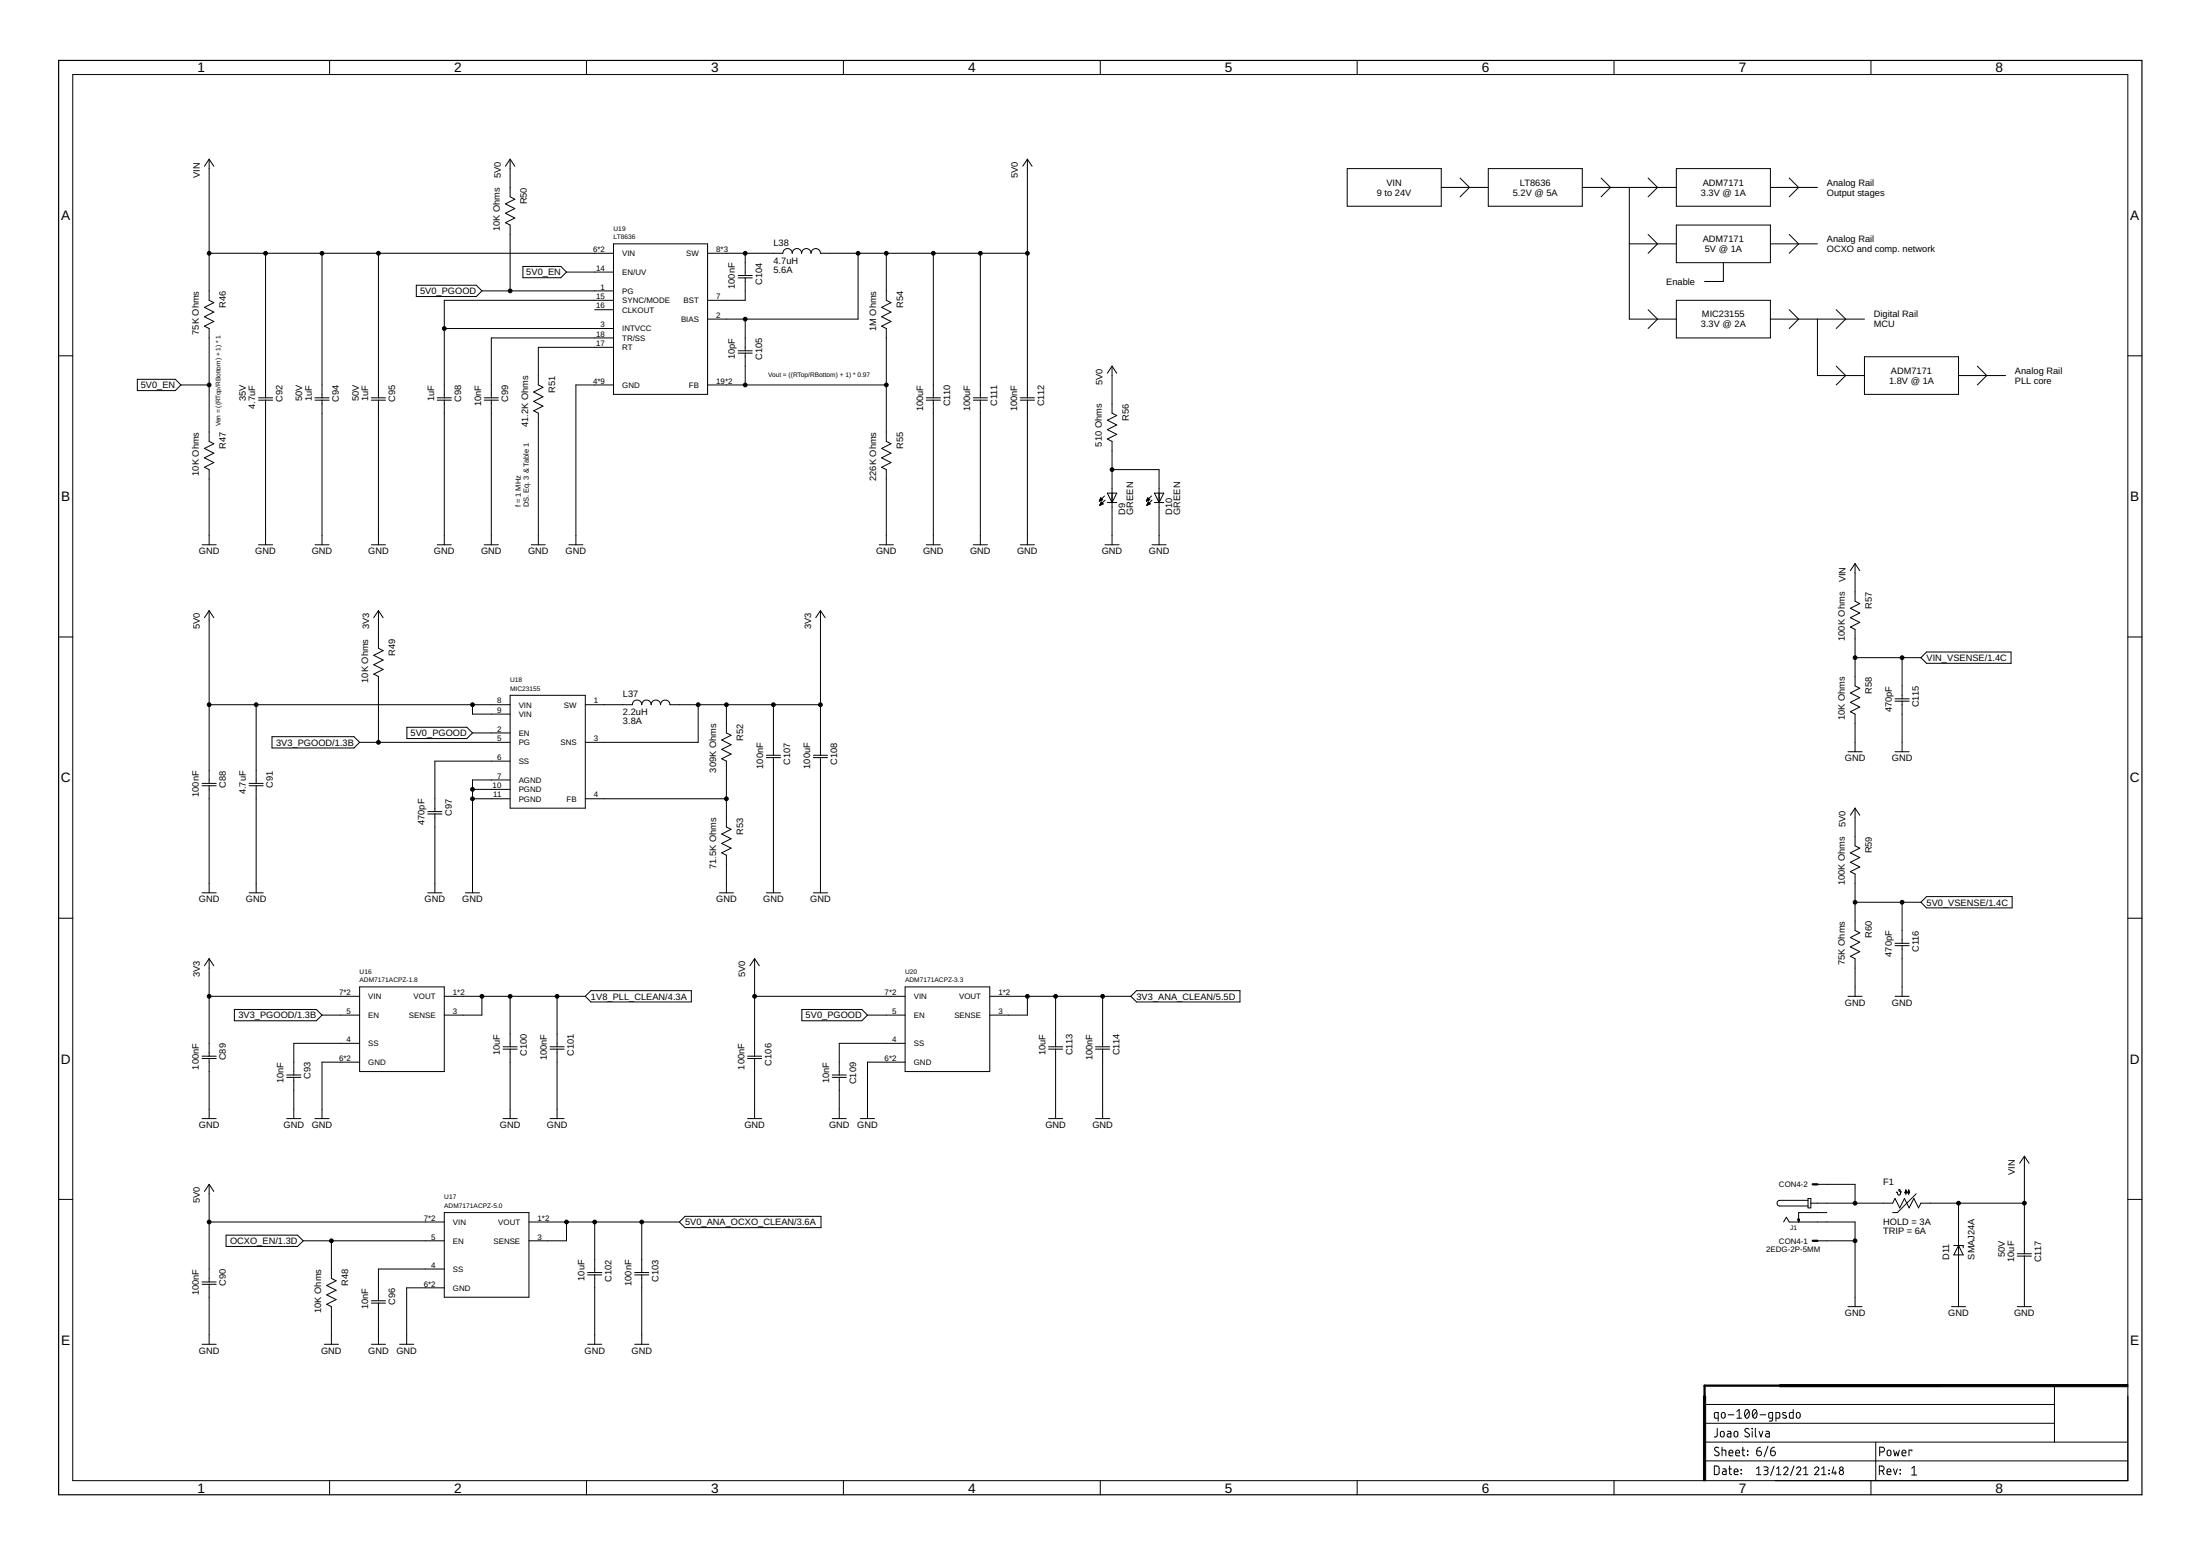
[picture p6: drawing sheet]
<svg xmlns="http://www.w3.org/2000/svg" width="594mm" height="420mm" viewBox="0 0 594 420" stroke-linecap="round" stroke-linejoin="round" font-family="sans-serif">
<g fill="none" stroke="#000" stroke-width=".27">
<path d="M89 16.3v3.8M158.4 16.3v3.8M227.8 16.3v3.8M297.1 16.3v3.8M366.5 16.3v3.8M435.8 16.3v3.8M505.2 16.3v3.8M19.6 20.1h555v379.7h-555zM56.5 43v38.1l1.2 .6-2.5 1.3 2.5 1.3-2.5 1.2 2.5 1.3-2.5 1.3 1.3 .6v30.5l1.2 .6-2.5 1.3 2.5 1.3-2.5 1.2 2.5 1.3-2.5 1.3 1.3 .6v20.3M56.5 43l1.2 1.9M56.5 43l-1.3 1.9M137.8 43v10.1l1.2 .7-2.5 1.3 2.5 1.2-2.5 1.3 2.5 1.3-2.5 1.2 1.3 .7v17.7"/>
<path d="M137.8 43l1.2 1.9M137.8 43l-1.3 1.9M277.4 43l1.3 1.9M277.4 43l-1.2 1.9M277.4 43v64.4M363.8 45.5h25.4v10.2h-25.4zM389.2 50.6h12.7M394.3 48.1l2.5 2.5-2.5 2.5M401.9 45.5h25.4v10.2h-25.4zM427.3 50.6h25.4M432.4 48.1l2.5 2.5-2.5 2.5M440 50.6v35.6h12.7"/>
<path d="M445.1 48.1l2.5 2.5-2.5 2.5M452.7 45.5h25.4v10.2h-25.4zM478.1 50.6h12.7M483.2 48.1l2.5 2.5-2.5 2.5M56.5 68.4h109.2M71.7 68.4v39M87 68.4v39M102.2 68.4v39M112.4 77h16.2l1.5 1.5-1.5 1.6h-16.2zM130.1 78.5h35.6M141.2 71.9h10.2l1.6 1.6-1.6 1.5h-10.2zM153 73.5h12.7"/>
<path d="M165.7 65.8h25.4v40.7h-25.4zM191.1 68.4h20.3a1.27 1.27 0 0 1 1.3-1.3 1.27 1.27 0 0 1 1.2 1.3 1.27 1.27 0 0 1 1.3-1.3 1.27 1.27 0 0 1 1.3 1.3 1.27 1.27 0 0 1 1.2-1.3 1.27 1.27 0 0 1 1.3 1.3 1.27 1.27 0 0 1 1.3-1.3 1.27 1.27 0 0 1 1.3 1.3h55.8M199.3 75h3.8M199.3 74.4h3.8M201.2 75v6.1h-10.1M201.2 68.4v6M231.7 68.4v17.8h-40.6M239.3 68.4v12.7l1.3 .6-2.5 1.3 2.5 1.3-2.5 1.2 2.5 1.3-2.5 1.3 1.2 .6v30.5l1.3 .6-2.5 1.3 2.5 1.3-2.5 1.2 2.5 1.3-2.5 1.3 1.2 .6v20.3M252 68.4v39M264.7 68.4v39M440 65.8h12.7M445.1 63.3l2.5 2.5-2.5 2.6"/>
<path d="M452.7 60.8h25.4v10.1h-25.4zM465.4 70.9v5.1h-5.1M478.1 65.8h12.7M483.2 63.3l2.5 2.5-2.5 2.6M15.8 96.1h3.8M120 88.7h45.7M160.6 83.6h5.1M165.7 91.2h-33v16.2M165.7 81.1h-45.7v26.3M165.7 93.8h-20.3v10.1l1.2 .7-2.5 1.3 2.5 1.2-2.5 1.3 2.5 1.3-2.5 1.2 1.3 .7v35.5M199.3 94.7h3.8M199.3 95.4h3.8"/>
<path d="M201.2 86.2v8.5M201.2 95.4v8.5M300.3 98.9v12.7l1.3 .6-2.6 1.3 2.6 1.2-2.6 1.3 2.6 1.3-2.6 1.3 1.3 .6v27.9M300.3 98.9l1.3 1.9M300.3 98.9l-1.3 1.9M445.1 83.6l2.5 2.6-2.5 2.5M452.7 81.1h25.4v10.1h-25.4zM478.1 86.2h25.4M483.2 83.6l2.5 2.6-2.5 2.5M490.8 86.2v15.2h12.7M495.9 83.6l2.5 2.6-2.5 2.5M495.9 98.9l2.5 2.5-2.5 2.5"/>
<path d="M503.5 96.3h25.4v10.2h-25.4zM534 98.9l2.5 2.5-2.5 2.5M574.6 96.1h3.8M37.1 102.4h10.2l1.6 1.5-1.6 1.6h-10.2zM48.9 103.9h7.6M69.8 107.4h3.8M69.8 108.1h3.8M71.7 108.1v39M85 107.4h3.9M85 108.1h3.9M87 108.1v39M100.3 107.4h3.8"/>
<path d="M100.3 108.1h3.8M102.2 108.1v39M118.1 107.4h3.8M118.1 108.1h3.8M120 108.1v39M130.8 107.4h3.8M130.8 108.1h3.8M132.7 108.1v39M165.7 103.9h-10.2v43.2M191.1 103.9h48.2M250.1 107.4h3.8M250.1 108.1h3.8"/>
<path d="M252 108.1v39M262.8 107.4h3.8M262.8 108.1h3.8M264.7 108.1v39M275.5 107.4h3.8M275.5 108.1h3.8M277.4 108.1v39M528.9 101.4h12.7M296.9 135.2h.2M296.9 135.1h.4M297 136.4h.1M297 135h.6"/>
<path d="M297.1 134.9h.6M297.1 136.3h.2M297.1 134.7h.5M297.1 136.2h.5M297.2 134.6h.2M297.2 136.1h.7M297.2 134.5h.1M297.2 136h.6M297.2 134.4l.6 .5-.9 .4zM297.3 135.8h.3M297.3 135.7h.2M297.4 135.6l-.4 .8"/>
<path d="M297.4 135.6l.5 .5M297.4 135.6h.1M297.9 136.1l-.9 .3M298.3 133.9l-1.4 1.4M298.4 135.1l-1.4 1.3M299 133.2h2.6l-1.3 2.5zM299 135.7h2.6M300.3 126.8h12.7v20.3M309.6 135.2h.2M309.6 135.1h.4M309.7 136.4h.1M309.7 135h.6"/>
<path d="M309.8 134.9h.6M309.8 136.3h.2M309.8 134.7h.5M309.8 136.2h.5M309.9 134.6h.2M309.9 136.1h.7M309.9 134.5h.1M309.9 136h.6M309.9 134.4l.6 .5-.9 .4zM310 135.8h.3M310 135.7h.2M310 135.6h.1"/>
<path d="M310.1 135.6l-.4 .8M310.1 135.6l.5 .5M310.6 136.1l-.9 .3M311 133.9l-1.4 1.4M311.1 135.1l-1.4 1.3M311.7 135.7h2.6M311.7 133.2h2.6l-1.3 2.5zM54.6 147.1h3.8M69.8 147.1h3.8M85 147.1h3.9M100.3 147.1h3.8M118.1 147.1h3.8"/>
<path d="M130.8 147.1h3.8M143.5 147.1h3.8M153.6 147.1h3.8M237.4 147.1h3.8M250.1 147.1h3.8M262.8 147.1h3.8M275.5 147.1h3.8M298.4 147.1h3.8M311.1 147.1h3.8M500.9 152.2v10.1l1.3 .7-2.5 1.3 2.5 1.2-2.5 1.3 2.5 1.3-2.5 1.2 1.2 .7v15.2l1.3 .6-2.5 1.3 2.5 1.3-2.5 1.3 2.5 1.2-2.5 1.3 1.2 .6v10.2M500.9 152.2l1.3 1.9M500.9 152.2l-1.2 1.9"/>
<path d="M15.8 172h3.8M56.5 164.9v46.6M56.5 164.9l1.2 1.9M56.5 164.9l-1.3 1.9M102.2 164.9v10.1l1.3 .7-2.6 1.3 2.6 1.2-2.6 1.3 2.6 1.3-2.6 1.2 1.3 .7v17.7M102.2 164.9l1.3 1.9M102.2 164.9l-1.3 1.9M221.6 164.9v39M221.6 164.9l1.2 1.9M221.6 164.9l-1.3 1.9M500.9 177.6h17.8M513.6 177.6v11.1"/>
<path d="M520.2 176.1h22.9v3h-22.9l-1.5-1.5zM574.6 172h3.8M56.5 190.3h81.3M69.2 190.3v21.2M73.4 198.9h22.2l1.5 1.5-1.5 1.6h-22.2zM109.9 196.4h16.2l1.5 1.5-1.5 1.5h-16.2zM127.6 197.9h10.2M127.6 190.3v2.5h10.2M137.8 187.7h20.3v30.5h-20.3zM158.1 190.3h12.7a1.27 1.27 0 0 1 1.2-1.3 1.27 1.27 0 0 1 1.3 1.3 1.27 1.27 0 0 1 1.3-1.3 1.27 1.27 0 0 1 1.2 1.3 1.27 1.27 0 0 1 1.3-1.3 1.27 1.27 0 0 1 1.3 1.3 1.27 1.27 0 0 1 1.2-1.3 1.27 1.27 0 0 1 1.3 1.3h40.7M188.5 190.3v10.1h-30.4M196.2 190.3v7.6l1.2 .6-2.5 1.3 2.5 1.3-2.5 1.3 2.5 1.2-2.5 1.3 1.3 .6v17.8l1.2 .6-2.5 1.3 2.5 1.3-2.5 1.3 2.5 1.2-2.5 1.3 1.3 .6v10.2"/>
<path d="M208.9 190.3v13.6M511.7 188.7h3.8M511.7 189.3h3.8M513.6 189.3v13.7M54.6 211.5h3.8M54.6 212.2h3.8M56.5 212.2v28.9M67.3 211.5h3.8M67.3 212.2h3.8M69.2 212.2v28.9M97.1 200.4h40.7M115.5 219.2h3.8"/>
<path d="M115.5 219.8h3.8M117.4 219.8v21.3M127.6 213.1h10.2M127.6 215.7h10.2M137.8 210.6h-10.2v30.5M137.8 205.5h-20.4v13.7M158.1 215.7h38.1M206.9 203.9h3.9M206.9 204.6h3.9M208.9 204.6v36.5M219.6 203.9h3.9M219.6 204.6h3.9"/>
<path d="M221.6 204.6v36.5M499 203h3.8M500.9 218.2v10.2l1.3 .6-2.5 1.3 2.5 1.3-2.5 1.2 2.5 1.3-2.5 1.3 1.2 .6v15.2l1.3 .7-2.5 1.3 2.5 1.2-2.5 1.3 2.5 1.3-2.5 1.2 1.2 .7v10.1M500.9 218.2l1.3 1.9M500.9 218.2l-1.2 1.9M511.7 203h3.8M15.8 247.9h3.8M54.6 241.1h3.8M56.5 258.9v26.3M56.5 258.9l1.2 1.9M56.5 258.9l-1.3 1.9M67.3 241.1h3.8"/>
<path d="M115.5 241.1h3.8M125.7 241.1h3.8M194.2 241.1h3.9M203.8 258.9v26.3M203.8 258.9l1.2 1.9M203.8 258.9l-1.3 1.9M206.9 241.1h3.9M219.6 241.1h3.9M500.9 243.6h17.8M511.7 254.7h3.8M511.7 255.4h3.8M513.6 243.6v11.1"/>
<path d="M513.6 255.4v13.6M520.2 242.1h23.1v3.1h-23.1l-1.5-1.6zM574.6 247.9h3.8M56.5 269h40.6M63.3 272.6h22.1l1.6 1.5-1.6 1.5h-22.1zM87 274.1h10.1M97.1 266.5h22.9v22.8h-22.9zM120 269h38.1M130.1 269v5.1h-10.1M137.8 269v13.7M150.4 269v13.7M159.6 267.5h27.1v3.1h-27.1l-1.5-1.6z"/>
<path d="M203.8 269h40.6M216.5 272.6h16.2l1.6 1.5-1.6 1.5h-16.2zM234.3 274.1h10.1M244.4 266.5h22.9v22.8h-22.9zM267.3 269h38.1M277.4 269v5.1h-10.1M285.1 269v13.7M297.8 269v13.7M306.9 267.5h27.9v3.1h-27.9l-1.5-1.6zM499 269h3.8M511.7 269h3.8M54.6 285.2h3.8"/>
<path d="M54.6 285.8h3.8M56.5 285.8v16.2M77.4 290.3h3.8M77.4 290.9h3.8M79.3 290.9v11.1M97.1 286.8h-10.1v15.2M97.1 281.7h-17.8v8.6M135.8 282.7h3.9M135.8 283.3h3.9M137.8 283.3v18.7M148.5 282.7h3.8M148.5 283.3h3.8"/>
<path d="M150.4 283.3v18.7M201.9 285.2h3.8M201.9 285.8h3.8M203.8 285.8v16.2M224.7 290.3h3.8M224.7 290.9h3.8M226.6 290.9v11.1M244.4 286.8h-10.1v15.2M244.4 281.7h-17.8v8.6M283.1 282.7h3.9M283.1 283.3h3.9M285.1 283.3v18.7"/>
<path d="M295.8 282.7h3.9M295.8 283.3h3.9M297.8 283.3v18.7M54.6 302h3.8M56.5 319.8v26.4M56.5 319.8l1.2 1.9M56.5 319.8l-1.3 1.9M77.4 302h3.8M85 302h3.9M135.8 302h3.9M148.5 302h3.8M201.9 302h3.8"/>
<path d="M224.7 302h3.8M232.3 302h3.9M283.1 302h3.9M295.8 302h3.9M490.8 319.8h10.1v5.1M546.7 312.2v26.3M546.7 312.2l1.2 1.9M546.7 312.2l-1.3 1.9M15.8 323.9h3.8M56.5 330h63.5M61 333.5h19.3l1.6 1.5-1.6 1.6h-19.3zM81.9 335h38.1"/>
<path d="M89.5 335v10.2l1.3 .6-2.6 1.3 2.6 1.3-2.6 1.3 2.6 1.2-2.6 1.3 1.3 .6v10.2M120 327.4h22.8v22.9h-22.8zM142.8 330h40.7M153 330v5h-10.2M160.6 330v13.6M173.3 330v13.6M185 328.4h36.7v3.1h-36.7l-1.5-1.5zM481.6 330l.8-1.3 .8 1.3h17.7v22.8M485.4 329.2h.5l-.2 .8zM485.5 329.3h.4M485.5 329.4h.4M485.6 329.6h.2"/>
<path d="M485.6 329.7h.2M485.6 329.8h.2M485.7 329.9h.1M488.2 324.1h-7.6a.76 .76 0 0 0-.8 .8 .76 .76 0 0 0 .8 .7h7.6M488.2 323.6h.8v2.6h-.8zM489 324.9h22.1l.6-1.3 1.3 2.6 1.3-2.6 1.2 2.6 1.3-2.6 1.3 2.6 .6-1.3h28M490.8 335h10.1M493.3 327.4h-7.6v2.6M513.5 321.8a.45 .45 0 0 1-.6 0 .45 .45 0 0 1 0-.6 .89 .89 0 0 1-.2 1.5l-.3-.7h-.3M514.4 322h.5M514.5 321.8h.3M514.5 321.7h.3"/>
<path d="M514.6 321.6h.1M514.6 321.5h.1M514.6 321.3v1.3M514.6 321.3l.3 .8h-.5zM514.6 321.4h.1M515.2 322h.4M515.2 321.8h.4M515.3 321.7h.2M515.3 321.6h.2M515.4 321.5h.1M515.4 321.3v1.3M515.4 321.3l.3 .8h-.5z"/>
<path d="M515.4 321.4h.1M517.4 322.3l-5 5.1h-1.3M527.6 336.3h2.5v.7M528.9 324.9v27.9M528.9 336.3l1.2 2.6h-2.5zM544.7 338.5h3.9M544.7 339.2h3.9M546.7 339.2v13.6M574.6 323.9h3.8M54.6 346.2h3.8M54.6 346.8h3.8M56.5 346.8v16.2"/>
<path d="M100.3 351.2h3.8M100.3 351.9h3.8M102.2 351.9v11.1M120 342.7h-17.8v8.5M120 347.7h-10.2v15.3M158.7 343.6h3.8M158.7 344.3h3.8M160.6 344.3v18.7M171.4 343.6h3.8M171.4 344.3h3.8M173.3 344.3v18.7M499 352.8h3.8"/>
<path d="M527 352.8h3.8M544.7 352.8h3.9M54.6 363h3.8M87.6 363h3.8M100.3 363h3.8M107.9 363h3.8M158.7 363h3.8M171.4 363h3.8M460.3 379.2h94.5M554.8 374.2v15.2M89 399.8v3.8M158.4 399.8v3.8"/>
<path d="M227.8 399.8v3.8M297.1 399.8v3.8M366.5 399.8v3.8M435.8 399.8v3.8M460.3 394.5h114.3M460.3 389.4h114.3M460.3 384.3h94.5M462.9 395.9h.9l.4 .4v1.4l-.4 .5h-.9zM463.7 385.7v2l-.2 .2-.6 .1M464 382.9h-.8l-.2-.2v-1.1l.2-.2h.8v2.3M464.1 391a.58 .58 0 0 0-.9-.1 .58 .58 0 0 0 .1 .9l.7 .3a.54 .54 0 0 1 .2 .8 .54 .54 0 0 1-.8 .2l-.5-.3M464.7 386.7l.5-.2a.92 .92 0 0 1 .1 1.5h-.3l-.4-.3z"/>
<path d="M464.9 381.6l.5-.2a.92 .92 0 0 1 .2 1.5l-.7-.1zM465 391.6l.9 .1 .1 1.4M465 390.8v2.3M465.2 396.6l.7 .1 .2 .2v1.3h-.6a.46 .46 0 0 1-.4-.5 .46 .46 0 0 1 .4-.4h.6M466.5 386.5h.7l.2 .2v1.3h-.6a.46 .46 0 0 1-.4-.4 .46 .46 0 0 1 .4-.5h.6M466.6 382h1.6M466.8 396.6h.8M466.9 392.3h1a.54 .54 0 0 0-.3-.7 .54 .54 0 0 0-.7 .5l.1 .9 .9 .1M467.1 395.9v1.9l.1 .3 .4 .1M468.3 397.4h1a.54 .54 0 0 0-.3-.7 .54 .54 0 0 0-.7 .5l.1 .9 .9 .1M468.4 386.7l.5-.2a.92 .92 0 0 1 .1 1.5l-.6-.1zM468.7 392.3h1.1a.54 .54 0 0 0-.4-.7 .54 .54 0 0 0-.7 .5l.1 .9 1 .1"/>
<path d="M469 382.9h1.3M469 381.1l.6-.5v2.3M470.1 397.9l.2 .1zM470.1 396.8l.2 .2zM470.4 391.6h.7M470.6 390.8v2.1l.5 .2M471.4 380.8a.62 .62 0 0 1 .7-.1 .62 .62 0 0 1 .3 .8 .99 .99 0 0 1-.8 1.4 1.62 1.62 0 0 1-.2-2.1zM471.9 391.8l.1 .1zM471.9 392.8l.1 .1zM472.3 381.1l-1.1 1.3M472.3 385.9a.58 .58 0 0 0-.9-.1 .58 .58 0 0 0 0 .9l.7 .4a.58 .58 0 0 1 .1 .8 .58 .58 0 0 1-.9 0l-.2-.2M473.1 385.7l.1 .1z"/>
<path d="M473.2 386.5v1.5M473.5 380.8a.61 .61 0 0 1 .7-.1 .61 .61 0 0 1 .3 .8 .99 .99 0 0 1-.8 1.4 1.62 1.62 0 0 1-.2-2.1zM474 385.7v1.9l.4 .4M474.3 381.1l-1 1.3M474.3 396.6l.6-.5v2.1M474.3 398.2h1.2M474.4 391.8h.7a.66 .66 0 0 1 .6 .7 .66 .66 0 0 1-.7 .6 .66 .66 0 0 1-.6-.6zM475 386.5l.5 1.5 .5-1.5M475.3 382h1.5M475.4 390.8l-.7 .3-.3 .7M476.3 396.1h.7a.48 .48 0 0 1 .5 .5 .48 .48 0 0 1-.5 .4h-.5M476.9 397a.58 .58 0 0 1 .5 .6 .58 .58 0 0 1-.5 .6h-.6"/>
<path d="M476.9 386.5h.6l.3 .2v1.3h-.6a.46 .46 0 0 1-.5-.4 .46 .46 0 0 1 .5-.5h.6M477.4 390.5l-1 2.9M478.1 391.8h.8a.65 .65 0 0 1 .5 .7 .65 .65 0 0 1-.6 .6 .65 .65 0 0 1-.7-.6zM478.7 382.9h-.8l-.3-.2v-1.1l.3-.2h.8v1.9l-.3 .4h-.6M479.1 395.9l-1 2.5M479.2 390.8l-.8 .3-.3 .7M479.6 382.9h.8l.2-.2v-1.1l-.2-.2h-.8v2.3M479.7 398.2h1.2M479.7 396.6l.6-.5v2.1M481.7 396.6a.58 .58 0 0 1 .8-.5 .58 .58 0 0 1 .2 .9l-1 1.2h1.1M482.3 381.5l-.7-.1-.2 .4 .9 .6 .1 .4h-1M484.2 380.6v2.3h-.8l-.2-.2v-1.1l.2-.2h.8"/>
<path d="M484.4 395.9l-.9 2.5M485.1 396.6a.58 .58 0 0 1 .9-.5 .58 .58 0 0 1 .1 .9l-1 1.2h1.2M485.2 381.6l.5-.2a.92 .92 0 0 1 .2 1.5h-.4l-.4-.3zM487 398.2h1.2M487 396.6l.6-.5v2.1M490 396.6a.58 .58 0 0 1 .8-.5 .58 .58 0 0 1 .2 .9l-1 1.2h1.2M491.9 398.2h1.2M491.9 396.6l.6-.5v2.1M493.8 397.9l.2 .1zM493.8 397l.2 .1zM495.2 396.1l-.5 1.6h1.2M495.6 397.3v.9"/>
<path d="M505.2 399.8v3.8M506.5 389.4v10.4M507.5 397.2h.6a.65 .65 0 0 0 .7-.7 .65 .65 0 0 0-.7-.6h-.6v2.3M507.6 392.1h.6a.65 .65 0 0 0 .7-.7 .65 .65 0 0 0-.7-.6h-.6v2.3M508.3 397.2l.5 1M509.6 397.4h1a.54 .54 0 0 0-.4-.7 .54 .54 0 0 0-.6 .5l.1 .9 .9 .1M509.7 391.7l.3-.1 .5 .1 .1 .9a.52 .52 0 0 1-.5 .5 .52 .52 0 0 1-.5-.5zM511.3 396.6l.5 1.6 .5-1.6M511.3 391.6l.4 1.5 .4-1 .4 1 .4-1.5M513.1 396.8l.1 .2zM513.1 397.9l.1 .1zM513.6 392.3h1a.54 .54 0 0 0-.3-.7 .54 .54 0 0 0-.7 .5l.1 .9 .9 .1"/>
<path d="M516.2 396.5l.7-.5v2.3M516.2 398.3h1.3M516.3 391.8v-.2h-.8v1.5"/>
<circle cx="497.2" cy="397.6" r=".58"/>
<circle cx="497.2" cy="396.6" r=".47"/>
</g>
<path d="M15.8 16.3h562.6v387.3h-562.6z" fill="none" stroke="#000" stroke-width=".32"/>
<path d="M460 377h.6v22.8h-.6zM480.6 373.9h94v.6h-94z" fill="#000" stroke="#000" stroke-width=".27"/>
<path d="M489.5 319.8h1.3M489.5 335h1.3M523.8 374.2h-63.5v3.8" fill="none" stroke="#000" stroke-width=".61"/>
<g fill="#000" stroke="#000" stroke-width=".27">
<circle cx="56.5" cy="68.4" r=".51"/>
<circle cx="71.7" cy="68.4" r=".51"/>
<circle cx="87" cy="68.4" r=".51"/>
<circle cx="102.2" cy="68.4" r=".51"/>
<circle cx="137.8" cy="78.5" r=".51"/>
<circle cx="201.2" cy="68.4" r=".51"/>
<circle cx="231.7" cy="68.4" r=".51"/>
<circle cx="239.3" cy="68.4" r=".51"/>
<circle cx="252" cy="68.4" r=".51"/>
<circle cx="264.7" cy="68.4" r=".51"/>
<circle cx="277.4" cy="68.4" r=".51"/>
<circle cx="120" cy="88.7" r=".51"/>
<circle cx="201.2" cy="86.2" r=".51"/>
<circle cx="56.5" cy="103.9" r=".51"/>
<circle cx="201.2" cy="103.9" r=".51"/>
<circle cx="239.3" cy="103.9" r=".51"/>
<circle cx="300.3" cy="126.8" r=".51"/>
<circle cx="500.9" cy="177.6" r=".51"/>
<circle cx="513.6" cy="177.6" r=".51"/>
<circle cx="56.5" cy="190.3" r=".51"/>
<circle cx="69.2" cy="190.3" r=".51"/>
<circle cx="127.6" cy="190.3" r=".51"/>
<circle cx="188.5" cy="190.3" r=".51"/>
<circle cx="196.2" cy="190.3" r=".51"/>
<circle cx="208.9" cy="190.3" r=".51"/>
<circle cx="221.6" cy="190.3" r=".51"/>
<circle cx="102.2" cy="200.4" r=".51"/>
<circle cx="127.6" cy="213.1" r=".51"/>
<circle cx="127.6" cy="215.7" r=".51"/>
<circle cx="196.2" cy="215.7" r=".51"/>
<circle cx="500.9" cy="243.6" r=".51"/>
<circle cx="513.6" cy="243.6" r=".51"/>
<circle cx="56.5" cy="269" r=".51"/>
<circle cx="130.1" cy="269" r=".51"/>
<circle cx="137.8" cy="269" r=".51"/>
<circle cx="150.4" cy="269" r=".51"/>
<circle cx="203.8" cy="269" r=".51"/>
<circle cx="277.4" cy="269" r=".51"/>
<circle cx="285.1" cy="269" r=".51"/>
<circle cx="297.8" cy="269" r=".51"/>
<circle cx="56.5" cy="330" r=".51"/>
<circle cx="89.5" cy="335" r=".51"/>
<circle cx="153" cy="330" r=".51"/>
<circle cx="160.6" cy="330" r=".51"/>
<circle cx="173.3" cy="330" r=".51"/>
<circle cx="500.9" cy="324.9" r=".51"/>
<circle cx="500.9" cy="335" r=".51"/>
<circle cx="528.9" cy="324.9" r=".51"/>
<circle cx="546.7" cy="324.9" r=".51"/>
</g>
<g font-size="3.7">
<text x="53.3" y="19.5">1</text>
<text x="122.7" y="19.5">2</text>
<text x="192" y="19.5">3</text>
<text x="261.4" y="19.5">4</text>
<text x="330.8" y="19.5">5</text>
<text x="400.2" y="19.5">6</text>
<text x="469.5" y="19.5">7</text>
<text x="538.9" y="19.5">8</text>
<text x="16.5" y="59.4">A</text>
<text x="575.3" y="59.4">A</text>
<text x="16.5" y="135.3">B</text>
<text x="575.3" y="135.3">B</text>
<text x="16.4" y="211.3">C</text>
<text x="575.2" y="211.3">C</text>
<text x="16.4" y="287.2">D</text>
<text x="575.2" y="287.2">D</text>
<text x="16.5" y="363.1">E</text>
<text x="575.3" y="363.1">E</text>
<text x="53.3" y="403">1</text>
<text x="122.7" y="403">2</text>
<text x="192" y="403">3</text>
<text x="261.4" y="403">4</text>
<text x="330.8" y="403">5</text>
<text x="400.2" y="403">6</text>
<text x="469.5" y="403">7</text>
<text x="538.9" y="403">8</text>
</g>
<g font-size="2.5">
<text x="53.9" y="48.1" transform="rotate(-90 53.9 48.1)">VIN</text>
<text x="135.2" y="48.1" transform="rotate(-90 135.2 48.1)">5V0</text>
<text x="274.9" y="48.1" transform="rotate(-90 274.9 48.1)">5V0</text>
<text x="371.8" y="52.8">9 to 24V</text>
<text x="374.4" y="50.2">VIN</text>
<text x="408.5" y="52.8">5.2V @ 5A</text>
<text x="410.4" y="50.2">LT8636</text>
<text x="459.3" y="52.8">3.3V @ 1A</text>
<text x="459.8" y="50.2">ADM7171</text>
<text x="493.3" y="50.2">Analog Rail</text>
<text x="493.3" y="52.8">Output stages</text>
<text x="142.3" y="55.2" transform="rotate(-90 142.3 55.2)">R50</text>
<text x="135" y="62.4" transform="rotate(-90 135 62.4)">10K Ohms</text>
<text x="459.8" y="65.4">ADM7171</text>
<text x="493.3" y="65.4">Analog Rail</text>
<text x="208.9" y="71.2">4.7uH</text>
<text x="208.9" y="66.4">L38</text>
<text x="460.3" y="68.1">5V @ 1A</text>
<text x="493.3" y="68.1">OCXO and comp. network</text>
<text x="142.1" y="74.4">5V0_EN</text>
<text x="205.8" y="76.9" transform="rotate(-90 205.8 76.9)">C104</text>
<text x="208.9" y="73.7">5.6A</text>
<text x="449.9" y="76.9">Enable</text>
<text x="61" y="83.1" transform="rotate(-90 61 83.1)">R46</text>
<text x="113.4" y="79.4">5V0_PGOOD</text>
<text x="198.5" y="78" transform="rotate(-90 198.5 78)">100nF</text>
<text x="243.9" y="83.1" transform="rotate(-90 243.9 83.1)">R54</text>
<text x="236.6" y="89.4" transform="rotate(-90 236.6 89.4)">1M Ohms</text>
<text x="459.3" y="88.4">3.3V @ 2A</text>
<text x="459.6" y="85.7">MIC23155</text>
<text x="506" y="85.7">Digital Rail</text>
<text x="506" y="88.4">MCU</text>
<text x="53.7" y="90.4" transform="rotate(-90 53.7 90.4)">75K Ohms</text>
<text x="198.5" y="97" transform="rotate(-90 198.5 97)">10pF</text>
<text x="205.8" y="97.2" transform="rotate(-90 205.8 97.2)">C105</text>
<text x="510.6" y="101">ADM7171</text>
<text x="544.1" y="101">Analog Rail</text>
<text x="38" y="104.8">5V0_EN</text>
<text x="149.9" y="106" transform="rotate(-90 149.9 106)">R51</text>
<text x="297.7" y="103.9" transform="rotate(-90 297.7 103.9)">5V0</text>
<text x="510.1" y="103.6">1.8V @ 1A</text>
<text x="544.1" y="103.6">PLL core</text>
<text x="66.4" y="108.4" transform="rotate(-90 66.4 108.4)">35V</text>
<text x="68.9" y="110.4" transform="rotate(-90 68.9 110.4)">4.7uF</text>
<text x="76.3" y="108.5" transform="rotate(-90 76.3 108.5)">C92</text>
<text x="81.6" y="108.4" transform="rotate(-90 81.6 108.4)">50V</text>
<text x="84.2" y="108.3" transform="rotate(-90 84.2 108.3)">1uF</text>
<text x="91.5" y="108.5" transform="rotate(-90 91.5 108.5)">C94</text>
<text x="96.9" y="108.4" transform="rotate(-90 96.9 108.4)">50V</text>
<text x="99.4" y="108.3" transform="rotate(-90 99.4 108.3)">1uF</text>
<text x="106.7" y="108.5" transform="rotate(-90 106.7 108.5)">C95</text>
<text x="117.2" y="108.3" transform="rotate(-90 117.2 108.3)">1uF</text>
<text x="124.5" y="108.5" transform="rotate(-90 124.5 108.5)">C98</text>
<text x="129.9" y="109.7" transform="rotate(-90 129.9 109.7)">10nF</text>
<text x="137.2" y="108.5" transform="rotate(-90 137.2 108.5)">C99</text>
<text x="249.3" y="111.1" transform="rotate(-90 249.3 111.1)">100uF</text>
<text x="256.6" y="109.7" transform="rotate(-90 256.6 109.7)">C110</text>
<text x="262" y="111.1" transform="rotate(-90 262 111.1)">100uF</text>
<text x="269.3" y="109.6" transform="rotate(-90 269.3 109.6)">C111</text>
<text x="274.7" y="111.1" transform="rotate(-90 274.7 111.1)">100nF</text>
<text x="282" y="109.7" transform="rotate(-90 282 109.7)">C112</text>
<text x="304.8" y="113.6" transform="rotate(-90 304.8 113.6)">R56</text>
<text x="142.6" y="115.3" transform="rotate(-90 142.6 115.3)">41.2K Ohms</text>
<text x="61" y="121.2" transform="rotate(-90 61 121.2)">R47</text>
<text x="243.9" y="121.2" transform="rotate(-90 243.9 121.2)">R55</text>
<text x="297.5" y="120.6" transform="rotate(-90 297.5 120.6)">510 Ohms</text>
<text x="53.7" y="128.5" transform="rotate(-90 53.7 128.5)">10K Ohms</text>
<text x="236.6" y="129.9" transform="rotate(-90 236.6 129.9)">226K Ohms</text>
<text x="303.8" y="139" transform="rotate(-90 303.8 139)">D9</text>
<text x="306" y="139" transform="rotate(-90 306 139)">GREEN</text>
<text x="316.5" y="139" transform="rotate(-90 316.5 139)">D10</text>
<text x="318.7" y="139" transform="rotate(-90 318.7 139)">GREEN</text>
<text x="53.7" y="149.7">GND</text>
<text x="68.9" y="149.7">GND</text>
<text x="84.2" y="149.7">GND</text>
<text x="99.4" y="149.7">GND</text>
<text x="117.2" y="149.7">GND</text>
<text x="129.9" y="149.7">GND</text>
<text x="142.6" y="149.7">GND</text>
<text x="152.7" y="149.7">GND</text>
<text x="236.6" y="149.7">GND</text>
<text x="249.3" y="149.7">GND</text>
<text x="262" y="149.7">GND</text>
<text x="274.7" y="149.7">GND</text>
<text x="297.5" y="149.7">GND</text>
<text x="310.2" y="149.7">GND</text>
<text x="498.4" y="157.3" transform="rotate(-90 498.4 157.3)">VIN</text>
<text x="505.5" y="164.4" transform="rotate(-90 505.5 164.4)">R57</text>
<text x="53.9" y="170" transform="rotate(-90 53.9 170)">5V0</text>
<text x="99.6" y="170" transform="rotate(-90 99.6 170)">3V3</text>
<text x="219" y="170" transform="rotate(-90 219 170)">3V3</text>
<text x="498.2" y="173" transform="rotate(-90 498.2 173)">100K Ohms</text>
<text x="106.7" y="177.1" transform="rotate(-90 106.7 177.1)">R49</text>
<text x="520.2" y="178.5">VIN_VSENSE/1.4C</text>
<text x="99.4" y="184.3" transform="rotate(-90 99.4 184.3)">10K Ohms</text>
<text x="168.2" y="188.3">L37</text>
<text x="505.5" y="187.3" transform="rotate(-90 505.5 187.3)">R58</text>
<text x="518.2" y="191" transform="rotate(-90 518.2 191)">C115</text>
<text x="168.2" y="195.6">3.8A</text>
<text x="168.2" y="193.1">2.2uH</text>
<text x="498.2" y="194.5" transform="rotate(-90 498.2 194.5)">10K Ohms</text>
<text x="510.9" y="192.3" transform="rotate(-90 510.9 192.3)">470pF</text>
<text x="74.5" y="201.3">3V3_PGOOD/1.3B</text>
<text x="110.9" y="198.8">5V0_PGOOD</text>
<text x="200.7" y="200" transform="rotate(-90 200.7 200)">R52</text>
<text x="193.4" y="208.6" transform="rotate(-90 193.4 208.6)">309K Ohms</text>
<text x="206.1" y="207.6" transform="rotate(-90 206.1 207.6)">100nF</text>
<text x="213.4" y="206.4" transform="rotate(-90 213.4 206.4)">C107</text>
<text x="218.8" y="207.6" transform="rotate(-90 218.8 207.6)">100uF</text>
<text x="226.1" y="206.4" transform="rotate(-90 226.1 206.4)">C108</text>
<text x="498.2" y="205.5">GND</text>
<text x="510.9" y="205.5">GND</text>
<text x="53.7" y="215.2" transform="rotate(-90 53.7 215.2)">100nF</text>
<text x="61" y="212.7" transform="rotate(-90 61 212.7)">C88</text>
<text x="66.4" y="214.5" transform="rotate(-90 66.4 214.5)">4.7uF</text>
<text x="73.7" y="212.7" transform="rotate(-90 73.7 212.7)">C91</text>
<text x="122" y="220.3" transform="rotate(-90 122 220.3)">C97</text>
<text x="114.7" y="222.8" transform="rotate(-90 114.7 222.8)">470pF</text>
<text x="200.7" y="225.4" transform="rotate(-90 200.7 225.4)">R53</text>
<text x="498.4" y="223.3" transform="rotate(-90 498.4 223.3)">5V0</text>
<text x="505.5" y="230.4" transform="rotate(-90 505.5 230.4)">R59</text>
<text x="193.4" y="234.7" transform="rotate(-90 193.4 234.7)">71.5K Ohms</text>
<text x="498.2" y="239.1" transform="rotate(-90 498.2 239.1)">100K Ohms</text>
<text x="53.7" y="243.6">GND</text>
<text x="66.4" y="243.6">GND</text>
<text x="114.7" y="243.6">GND</text>
<text x="124.8" y="243.6">GND</text>
<text x="193.4" y="243.6">GND</text>
<text x="206.1" y="243.6">GND</text>
<text x="218.8" y="243.6">GND</text>
<text x="520.2" y="244.5">5V0_VSENSE/1.4C</text>
<text x="505.5" y="253.3" transform="rotate(-90 505.5 253.3)">R60</text>
<text x="518.2" y="257" transform="rotate(-90 518.2 257)">C116</text>
<text x="53.9" y="263.9" transform="rotate(-90 53.9 263.9)">3V3</text>
<text x="201.2" y="263.9" transform="rotate(-90 201.2 263.9)">5V0</text>
<text x="498.2" y="260.5" transform="rotate(-90 498.2 260.5)">75K Ohms</text>
<text x="510.9" y="258.4" transform="rotate(-90 510.9 258.4)">470pF</text>
<text x="159.6" y="269.9">1V8_PLL_CLEAN/4.3A</text>
<text x="306.9" y="269.9">3V3_ANA_CLEAN/5.5D</text>
<text x="64.4" y="275">3V3_PGOOD/1.3B</text>
<text x="217.6" y="275">5V0_PGOOD</text>
<text x="498.2" y="271.6">GND</text>
<text x="510.9" y="271.6">GND</text>
<text x="61" y="286.3" transform="rotate(-90 61 286.3)">C89</text>
<text x="135" y="284.9" transform="rotate(-90 135 284.9)">10uF</text>
<text x="142.3" y="285.2" transform="rotate(-90 142.3 285.2)">C100</text>
<text x="147.7" y="286.3" transform="rotate(-90 147.7 286.3)">100nF</text>
<text x="155" y="285.2" transform="rotate(-90 155 285.2)">C101</text>
<text x="208.3" y="287.7" transform="rotate(-90 208.3 287.7)">C106</text>
<text x="282.3" y="284.9" transform="rotate(-90 282.3 284.9)">10uF</text>
<text x="289.6" y="285" transform="rotate(-90 289.6 285)">C113</text>
<text x="295" y="286.3" transform="rotate(-90 295 286.3)">100nF</text>
<text x="302.3" y="285" transform="rotate(-90 302.3 285)">C114</text>
<text x="53.7" y="288.8" transform="rotate(-90 53.7 288.8)">100nF</text>
<text x="76.6" y="292.5" transform="rotate(-90 76.6 292.5)">10nF</text>
<text x="83.9" y="291.4" transform="rotate(-90 83.9 291.4)">C93</text>
<text x="201" y="288.8" transform="rotate(-90 201 288.8)">100nF</text>
<text x="223.9" y="292.5" transform="rotate(-90 223.9 292.5)">10nF</text>
<text x="231.2" y="292.8" transform="rotate(-90 231.2 292.8)">C109</text>
<text x="53.7" y="304.6">GND</text>
<text x="76.6" y="304.6">GND</text>
<text x="84.2" y="304.6">GND</text>
<text x="135" y="304.6">GND</text>
<text x="147.7" y="304.6">GND</text>
<text x="201" y="304.6">GND</text>
<text x="223.9" y="304.6">GND</text>
<text x="231.5" y="304.6">GND</text>
<text x="282.3" y="304.6">GND</text>
<text x="295" y="304.6">GND</text>
<text x="544.1" y="317.3" transform="rotate(-90 544.1 317.3)">VIN</text>
<text x="508.6" y="320.1">F1</text>
<text x="53.9" y="324.9" transform="rotate(-90 53.9 324.9)">5V0</text>
<text x="62.1" y="335.9">OCXO_EN/1.3D</text>
<text x="185" y="330.9">5V0_ANA_OCXO_CLEAN/3.6A</text>
<text x="508.6" y="330.7">HOLD = 3A</text>
<text x="508.6" y="333.3">TRIP = 6A</text>
<text x="526.3" y="340.1" transform="rotate(-90 526.3 340.1)">D11</text>
<text x="533.2" y="340.1" transform="rotate(-90 533.2 340.1)">SMAJ24A</text>
<text x="541.3" y="339.5" transform="rotate(-90 541.3 339.5)">50V</text>
<text x="543.9" y="340.8" transform="rotate(-90 543.9 340.8)">10uF</text>
<text x="551.2" y="340.9" transform="rotate(-90 551.2 340.9)">C117</text>
<text x="61" y="347.3" transform="rotate(-90 61 347.3)">C90</text>
<text x="94" y="347.3" transform="rotate(-90 94 347.3)">R48</text>
<text x="157.8" y="345.8" transform="rotate(-90 157.8 345.8)">10uF</text>
<text x="165.1" y="346.1" transform="rotate(-90 165.1 346.1)">C102</text>
<text x="170.5" y="347.2" transform="rotate(-90 170.5 347.2)">100nF</text>
<text x="177.8" y="346.1" transform="rotate(-90 177.8 346.1)">C103</text>
<text x="53.7" y="349.8" transform="rotate(-90 53.7 349.8)">100nF</text>
<text x="99.4" y="353.5" transform="rotate(-90 99.4 353.5)">10nF</text>
<text x="106.7" y="352.3" transform="rotate(-90 106.7 352.3)">C96</text>
<text x="86.7" y="354.5" transform="rotate(-90 86.7 354.5)">10K Ohms</text>
<text x="498.2" y="355.4">GND</text>
<text x="526.1" y="355.4">GND</text>
<text x="543.9" y="355.4">GND</text>
<text x="53.7" y="365.5">GND</text>
<text x="86.7" y="365.5">GND</text>
<text x="99.4" y="365.5">GND</text>
<text x="107" y="365.5">GND</text>
<text x="157.8" y="365.5">GND</text>
<text x="170.5" y="365.5">GND</text>
</g>
<g font-size="2.1">
<text x="160.1" y="68">6*2</text>
<text x="168" y="69.1">VIN</text>
<text x="185.3" y="69.1">SW</text>
<text x="193.4" y="68">8*3</text>
<text x="161" y="73.1">14</text>
<text x="168" y="74.2">EN/UV</text>
<text x="161" y="80.7">15</text>
<text x="161" y="83.3">16</text>
<text x="162.2" y="78.2">1</text>
<text x="168" y="79.3">PG</text>
<text x="168" y="81.8">SYNC/MODE</text>
<text x="184.6" y="81.8">BST</text>
<text x="193.4" y="80.7">7</text>
<text x="162.2" y="88.3">3</text>
<text x="168" y="89.5">INTVCC</text>
<text x="168" y="84.4">CLKOUT</text>
<text x="183.9" y="86.9">BIAS</text>
<text x="193.4" y="85.8">2</text>
<text x="161" y="93.4">17</text>
<text x="161" y="90.9">18</text>
<text x="168" y="94.5">RT</text>
<text x="168" y="92">TR/SS</text>
<text x="160.1" y="103.6">4*9</text>
<text x="168" y="104.7">GND</text>
<text x="186" y="104.7">FB</text>
<text x="193.4" y="103.6">19*2</text>
<text x="134.2" y="189.9">8</text>
<text x="140.1" y="191.1">VIN</text>
<text x="152.3" y="191.1">SW</text>
<text x="160.4" y="189.9">1</text>
<text x="134.2" y="197.6">2</text>
<text x="134.2" y="192.5">9</text>
<text x="140.1" y="193.6">VIN</text>
<text x="134.2" y="200.1">5</text>
<text x="140.1" y="201.2">PG</text>
<text x="140.1" y="198.7">EN</text>
<text x="151.3" y="201.2">SNS</text>
<text x="160.4" y="200.1">3</text>
<text x="134.2" y="205.2">6</text>
<text x="140.1" y="206.3">SS</text>
<text x="133" y="212.8">10</text>
<text x="133.2" y="215.3">11</text>
<text x="134.2" y="210.3">7</text>
<text x="140.1" y="211.4">AGND</text>
<text x="140.1" y="213.9">PGND</text>
<text x="160.4" y="215.3">4</text>
<text x="140.1" y="216.5">PGND</text>
<text x="153" y="216.5">FB</text>
<text x="91.6" y="268.7">7*2</text>
<text x="99.4" y="269.8">VIN</text>
<text x="111.7" y="269.8">VOUT</text>
<text x="122.3" y="268.7">1*2</text>
<text x="238.9" y="268.7">7*2</text>
<text x="246.8" y="269.8">VIN</text>
<text x="259" y="269.8">VOUT</text>
<text x="269.6" y="268.7">1*2</text>
<text x="93.6" y="273.7">5</text>
<text x="99.4" y="274.9">EN</text>
<text x="110.4" y="274.9">SENSE</text>
<text x="122.3" y="273.7">3</text>
<text x="240.9" y="273.7">5</text>
<text x="246.8" y="274.9">EN</text>
<text x="257.7" y="274.9">SENSE</text>
<text x="269.6" y="273.7">3</text>
<text x="93.6" y="281.4">4</text>
<text x="240.9" y="281.4">4</text>
<text x="91.6" y="286.4">6*2</text>
<text x="99.4" y="287.6">GND</text>
<text x="99.4" y="282.5">SS</text>
<text x="238.9" y="286.4">6*2</text>
<text x="246.8" y="287.6">GND</text>
<text x="246.8" y="282.5">SS</text>
<text x="480.4" y="320.6">CON4-2</text>
<text x="114.4" y="329.6">7*2</text>
<text x="145.2" y="329.6">1*2</text>
<text x="116.4" y="334.7">5</text>
<text x="122.3" y="330.7">VIN</text>
<text x="122.3" y="335.8">EN</text>
<text x="133.3" y="335.8">SENSE</text>
<text x="134.5" y="330.7">VOUT</text>
<text x="145.2" y="334.7">3</text>
<text x="480.4" y="335.8">CON4-1</text>
<text x="476.9" y="338">2EDG-2P-5MM</text>
<text x="114.4" y="347.4">6*2</text>
<text x="116.4" y="342.3">4</text>
<text x="122.3" y="343.4">SS</text>
<text x="122.3" y="348.5">GND</text>
</g>
<g font-size="2">
<text x="140.7" y="137" transform="rotate(-90 140.7 137)">f = 1 MHz</text>
<text x="142.8" y="137" transform="rotate(-90 142.8 137)">DS. Eq. 3 &amp; Table 1</text>
</g>
<g font-size="1.8">
<text x="165.7" y="64.6">LT8636</text>
<text x="165.7" y="62.3">U19</text>
<text x="207.4" y="101.9">Vout = ((RTop/RBottom) + 1) * 0.97</text>
<text x="59.5" y="115.1" transform="rotate(-90 59.5 115.1)">Ven = ((RTop/RBottom) + 1) * 1</text>
<text x="137.7" y="184.2">U18</text>
<text x="137.7" y="186.5">MIC23155</text>
<text x="97.1" y="262.9">U16</text>
<text x="244.4" y="262.9">U20</text>
<text x="97.1" y="265.2">ADM7171ACPZ-1.8</text>
<text x="244.4" y="265.2">ADM7171ACPZ-3.3</text>
<text x="120" y="323.9">U17</text>
<text x="120" y="326.2">ADM7171ACPZ-5.0</text>
<text x="483.4" y="332">J1</text>
</g>
</svg>
